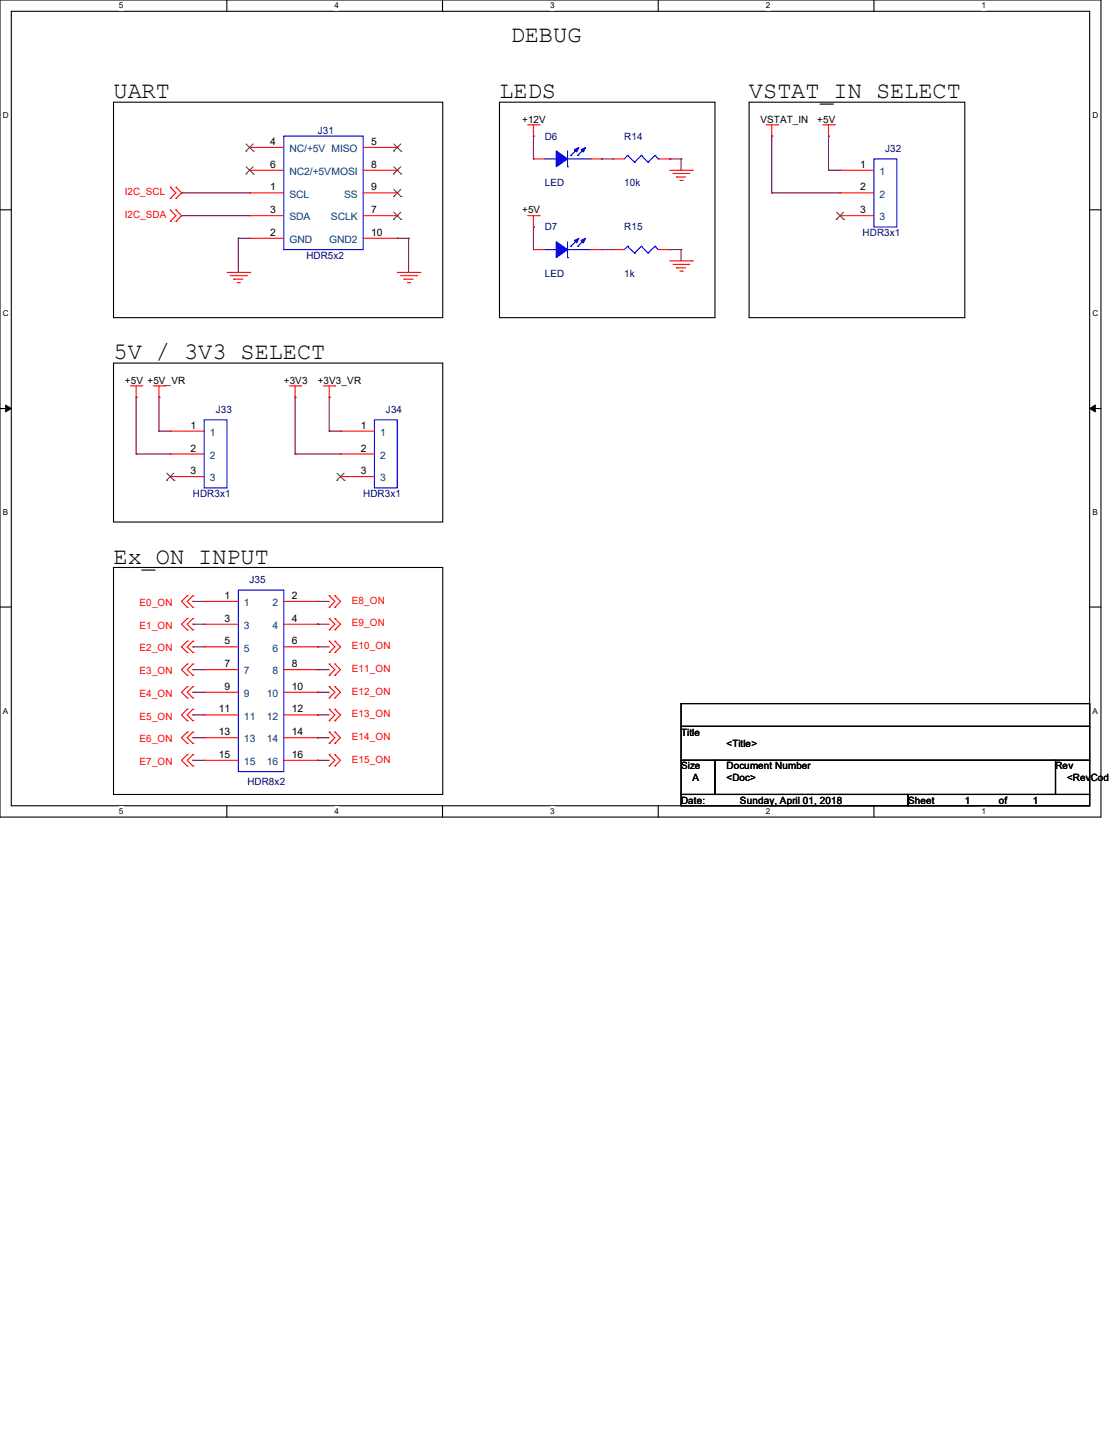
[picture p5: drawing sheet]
<svg xmlns="http://www.w3.org/2000/svg" width="216mm" height="279mm" viewBox="0 0 216 279" stroke-linecap="round" stroke-linejoin="round" font-family="sans-serif">
<path d="M0 0h214.3v159.1h-214.3zM2.2 2.2h209.9v154.7h-209.9z" fill="none" stroke="#000" stroke-width=".21"/>
<g fill="#fff">
<path d="M23.2 .2h.8v1.8h-.8z"/>
<path d="M23.2 157.1h.8v1.8h-.8z"/>
</g>
<path d="M44.2 0v2.2M44.2 156.9v2.2" fill="none" stroke="#000" stroke-width=".21"/>
<g fill="#fff">
<path d="M65.1 .2h.9v1.8h-.9z"/>
<path d="M65.1 157.1h.9v1.8h-.9z"/>
</g>
<path d="M86.1 0v2.2M86.1 156.9v2.2" fill="none" stroke="#000" stroke-width=".21"/>
<g fill="#fff">
<path d="M107.1 .2h.9v1.8h-.9z"/>
<path d="M107.1 157.1h.9v1.8h-.9z"/>
</g>
<path d="M128.1 0v2.2M128.1 156.9v2.2" fill="none" stroke="#000" stroke-width=".21"/>
<g fill="#fff">
<path d="M149.1 .2h.9v1.8h-.9z"/>
<path d="M149.1 157.1h.9v1.8h-.9z"/>
</g>
<path d="M170.1 0v2.2M170.1 156.9v2.2" fill="none" stroke="#000" stroke-width=".21"/>
<g fill="#fff">
<path d="M191.1 .2h.9v1.8h-.9z"/>
<path d="M191.1 157.1h.9v1.8h-.9z"/>
<path d="M.6 21.5h1.1v1.8h-1.1z"/>
<path d="M212.7 21.5h1.1v1.8h-1.1z"/>
<path d="M.6 60.2h1.1v1.7h-1.1z"/>
<path d="M212.7 60.2h1.1v1.7h-1.1z"/>
</g>
<path d="M0 40.9h2.2M212.1 40.9h2.2" fill="none" stroke="#000" stroke-width=".21"/>
<g fill="#fff">
<path d="M.6 98.8h1v1.8h-1z"/>
<path d="M212.7 98.8h1v1.8h-1z"/>
</g>
<path d="M0 79.5h2.2M212.1 79.5h2.2" fill="none" stroke="#000" stroke-width=".21"/>
<path d="M1.1 78.9l1.1 .6-1.1 .7zM212.1 79.5l1.1-.6v1.3z" fill="#000" stroke="#000" stroke-width=".19"/>
<g fill="#fff">
<path d="M.6 137.5h1v1.8h-1z"/>
<path d="M212.7 137.5h1v1.8h-1z"/>
</g>
<g fill="none" stroke="#000" stroke-width=".21">
<path d="M22.1 19.9h64.1v41.9h-64.1zM97.2 19.9h42v41.9h-42zM145.8 19.9h42v41.9h-42zM22.1 70.7h64.1v30.9h-64.1zM0 118.2h2.2M22.1 110.5h64.1v44.2h-64.1zM212.1 118.2h2.2M132.6 137h79.5v4.4h-79.5zM132.6 141.4h79.5v6.6h-79.5zM132.6 148h6.6v6.7h-6.6zM132.6 154.7h44.2v2.2h-44.2zM139.2 148h66.3v6.7h-66.3z"/>
<path d="M176.8 154.7h35.3v2.2h-35.3zM205.5 148h6.6v6.7h-6.6z"/>
</g>
<g fill="none" stroke="#f00" stroke-width=".21">
<path d="M33.1 36.4h.1M33.1 38.7h.1M33.1 36.4l1.1 1.1-1.1 1.2M34.2 38.7h.1M34.2 36.4h.1M34.2 36.4l1.1 1.1-1.1 1.2M48.6 28.7h.1M48.6 33.1h.1M48.6 37.5h.1M48.6 33.1h6.6M48.6 37.5h6.6M48.6 28.7h6.6"/>
<path d="M70.7 33.1h6.6M70.7 37.5h6.6M70.7 28.7h6.6M77.3 37.5h.1M77.3 33.1h.1M77.3 28.7h.1M102.7 24.3h2.2M103.8 26.5h.1M103.8 30.9h.1M103.8 24.3v2.2M103.8 30.9h2.2M104.9 24.3h.1"/>
<path d="M114.9 30.9h2.2M117.1 30.9h.1M119.3 30.9h.1M119.3 30.9h2.2M128.1 30.9h2.3M130.4 30.9h.1M130.4 33.1h4.4M131 33.8h3.1M131.7 34.5h.1M131.7 34.5h1.8M132.4 35.1h.4M132.8 35.1h.1"/>
<path d="M134.1 33.8h.1M134.8 33.1h.1M149.1 24.3h2.3M150.2 26.5h.1M150.2 24.3v2.2M151.4 24.3h.1M160.2 24.3h2.2M161.3 26.5h.1M161.3 24.3v2.2M162.4 24.3h.1M163.5 33.1h.1M163.5 37.5h.1"/>
<path d="M163.5 33.1h6.6M163.5 37.5h6.6M33.1 40.9h.1M33.1 43.1h.1M33.1 40.9l1.1 1.1-1.1 1.1M34.2 43.1h.1M34.2 40.9h.1M34.2 40.9l1.1 1.1-1.1 1.1M44.2 53h4.4M44.8 53.7h3.2M45.5 54.4h.1M45.5 54.4h1.8"/>
<path d="M46.2 55h.4M46.6 55h.1M48 53.7h.1M48.6 53h.1M48.6 42h.1M48.6 46.4h.1M48.6 42h6.6M48.6 46.4h6.6M70.7 42h6.6M70.7 46.4h6.6M77.3 46.4h.1M77.3 42h.1"/>
<path d="M77.3 53h4.4M78 53.7h3.1M78.7 54.4h.1M78.7 54.4h1.7M79.3 55h.5M79.8 55h.1M81.1 53.7h.1M81.7 53h.1M102.7 42h2.2M103.8 44.2h.1M103.8 48.6h.1M103.8 42v2.2"/>
<path d="M103.8 48.6h2.2M104.9 42h.1M114.9 48.6h2.2M117.1 48.6h.1M119.3 48.6h.1M119.3 48.6h2.2M128.1 48.6h2.3M130.4 48.6h.1M130.4 50.8h4.4M131 51.5h3.1M131.7 52.2h.1M131.7 52.2h1.8"/>
<path d="M132.4 52.8h.4M132.8 52.8h.1M134.1 51.5h.1M134.8 50.8h.1M163.5 42h.1M163.5 42h6.6M25.4 75.1h2.2M26.5 77.3h.1M26.5 75.1v2.2M27.6 75.1h.1M29.8 75.1h2.2M30.9 77.3h.1"/>
<path d="M30.9 75.1v2.2M32 75.1h.1M56.3 75.1h2.2M57.4 77.3h.1M57.4 75.1v2.2M58.5 75.1h.1M63 75.1h2.2M64.1 77.3h.1M64.1 75.1v2.2M65.2 75.1h.1M33.1 83.9h.1M33.1 88.4h.1"/>
<path d="M33.1 92.8h.1M33.1 83.9h6.7M33.1 88.4h6.7M33.1 92.8h6.7M66.3 83.9h.1M66.3 88.4h.1M66.3 92.8h.1M66.3 83.9h6.6M66.3 88.4h6.6M66.3 92.8h6.6M36.4 116h.1M36.4 118.2h.1"/>
<path d="M36.4 116l-1.1 1.1 1.1 1.1M37.5 116h.1M37.5 118.2h.1M37.5 116l-1.1 1.1 1.1 1.1M39.8 117.1h.1M39.8 117.1h6.6M55.2 117.1h6.6M61.8 117.1h.1M64.1 118.2h.1M64.1 116h.1M64.1 116l1.1 1.1-1.1 1.1M65.2 118.2h.1"/>
<path d="M65.2 116h.1M65.2 116l1.1 1.1-1.1 1.1M36.4 120.4h.1M36.4 122.6h.1M36.4 124.8h.1M36.4 127h.1M36.4 129.3h.1M36.4 131.5h.1M36.4 133.7h.1M36.4 135.9h.1M36.4 138.1h.1M36.4 120.4l-1.1 1.1 1.1 1.1"/>
<path d="M36.4 124.8l-1.1 1.1 1.1 1.1M36.4 129.3l-1.1 1.1 1.1 1.1M36.4 133.7l-1.1 1.1 1.1 1.1M36.4 138.1l-1.1 1.1 1.1 1.1M37.5 120.4h.1M37.5 122.6h.1M37.5 124.8h.1M37.5 127h.1M37.5 129.3h.1M37.5 131.5h.1M37.5 133.7h.1M37.5 135.9h.1"/>
<path d="M37.5 138.1h.1M37.5 120.4l-1.1 1.1 1.1 1.1M37.5 124.8l-1.1 1.1 1.1 1.1M37.5 129.3l-1.1 1.1 1.1 1.1M37.5 133.7l-1.1 1.1 1.1 1.1M37.5 138.1l-1.1 1.1 1.1 1.1M39.8 121.5h.1M39.8 125.9h.1M39.8 130.4h.1M39.8 134.8h.1M39.8 139.2h.1M39.8 121.5h6.6"/>
<path d="M39.8 125.9h6.6M39.8 130.4h6.6M39.8 134.8h6.6M39.8 139.2h6.6M55.2 121.5h6.6M55.2 125.9h6.6M55.2 130.4h6.6M55.2 134.8h6.6M55.2 139.2h6.6M61.8 121.5h.1M61.8 125.9h.1M61.8 130.4h.1"/>
<path d="M61.8 134.8h.1M61.8 139.2h.1M64.1 122.6h.1M64.1 120.4h.1M64.1 127h.1M64.1 124.8h.1M64.1 131.5h.1M64.1 129.3h.1M64.1 135.9h.1M64.1 133.7h.1M64.1 138.1h.1M64.1 120.4l1.1 1.1-1.1 1.1"/>
<path d="M64.1 124.8l1.1 1.1-1.1 1.1M64.1 129.3l1.1 1.1-1.1 1.1M64.1 133.7l1.1 1.1-1.1 1.1M64.1 138.1l1.1 1.1-1.1 1.1M65.2 122.6h.1M65.2 120.4h.1M65.2 127h.1M65.2 124.8h.1M65.2 131.5h.1M65.2 129.3h.1M65.2 135.9h.1M65.2 133.7h.1"/>
<path d="M65.2 138.1h.1M65.2 120.4l1.1 1.1-1.1 1.1M65.2 124.8l1.1 1.1-1.1 1.1M65.2 129.3l1.1 1.1-1.1 1.1M65.2 133.7l1.1 1.1-1.1 1.1M65.2 138.1l1.1 1.1-1.1 1.1M36.4 140.3h.1M36.4 142.5h.1M36.4 144.7h.1M36.4 146.9h.1M36.4 149.1h.1M36.4 142.5l-1.1 1.1 1.1 1.1"/>
<path d="M36.4 146.9l-1.1 1.1 1.1 1.1M37.5 140.3h.1M37.5 142.5h.1M37.5 144.7h.1M37.5 146.9h.1M37.5 149.1h.1M37.5 142.5l-1.1 1.1 1.1 1.1M37.5 146.9l-1.1 1.1 1.1 1.1M39.8 143.6h.1M39.8 148h.1M39.8 143.6h6.6M39.8 148h6.6"/>
<path d="M55.2 143.6h6.6M55.2 148h6.6M61.8 143.6h.1M61.8 148h.1M64.1 140.3h.1M64.1 144.7h.1M64.1 142.5h.1M64.1 149.1h.1M64.1 146.9h.1M64.1 142.5l1.1 1.1-1.1 1.1M64.1 146.9l1.1 1.1-1.1 1.1M65.2 140.3h.1"/>
<path d="M65.2 144.7h.1M65.2 142.5h.1M65.2 149.1h.1M65.2 146.9h.1M65.2 142.5l1.1 1.1-1.1 1.1M65.2 146.9l1.1 1.1-1.1 1.1"/>
</g>
<g fill="none" stroke="#00f" stroke-width=".21">
<path d="M55.2 26.5h15.5v22.1h-15.5zM106 30.9h2.3M108.3 30.9h.1M110.5 32.5h.1M110.5 29.4v3.1M110.5 30.9h4.4M111.1 30.3h.1M112.5 30.3h.1M112.5 29l-1.4 1.3M113.8 29l-1.3 1.3M114.9 30.9h.1M122.2 30.3h.1"/>
<path d="M122.2 30.3l-.7 .6M122.2 30.3l1.3 1.3M123.5 31.6h.1M124.8 30.3h.1M124.8 30.3l-1.3 1.3M124.8 30.3l1.4 1.3M126.2 31.6h.1M127.5 30.3h.1M127.5 30.3l-1.3 1.3M127.5 30.3l.6 .6M128.1 30.9h.1M170.1 30.9h4.5v13.3h-4.5z"/>
<path d="M106 48.6h2.3M108.3 48.6h.1M110.5 50.2h.1M110.5 47.1v3.1M110.5 48.6h4.4M111.1 48h.1M112.5 48h.1M112.5 46.6l-1.4 1.4M113.8 46.6l-1.3 1.4M114.9 48.6h.1M122.2 48h.1M122.2 48l-.7 .6"/>
<path d="M122.2 48l1.3 1.3M123.5 49.3h.1M124.8 48h.1M124.8 48l-1.3 1.3M124.8 48l1.4 1.3M126.2 49.3h.1M127.5 48h.1M127.5 48l-1.3 1.3M127.5 48l.6 .6M128.1 48.6h.1M39.8 81.7h4.4v13.3h-4.4zM72.9 81.7h4.4v13.3h-4.4z"/>
<path d="M46.4 114.9h8.8v35.3h-8.8z"/>
</g>
<g fill="none" stroke="#804000" stroke-width=".19">
<path d="M47.9 29.4h.1M47.9 33.9h.1M47.9 28l1.4 1.4M47.9 32.5l1.4 1.4M49.3 28l-1.4 1.4M49.3 32.5l-1.4 1.4M49.3 29.4h.1M49.3 33.9h.1M76.6 38.3h.1M76.6 33.9h.1M76.6 29.4h.1M76.7 36.9l1.4 1.4"/>
<path d="M76.7 32.5l1.4 1.4M76.7 28l1.4 1.4M78 36.9l-1.4 1.4M78 32.5l-1.4 1.4M78 28l-1.4 1.4M78.1 38.3h.1M78.1 33.9h.1M78.1 29.4h.1M76.6 42.7h.1M76.7 41.3l1.4 1.4M78 41.3l-1.4 1.4M78.1 42.7h.1"/>
<path d="M162.8 42.7h.1M162.9 41.3l1.4 1.4M164.2 41.3l-1.4 1.4M164.3 42.7h.1M32.4 93.5h.1M32.5 92.1l1.4 1.4M33.8 92.1l-1.4 1.4M33.9 93.5h.1M65.6 93.5h.1M65.6 92.1l1.4 1.4M67 92.1l-1.4 1.4M67 93.5h.1"/>
</g>
<g fill="#00f" stroke="#00f" stroke-width=".21">
<path d="M108.3 47.1l2.2 1.5-2.2 1.6z" fill-rule="evenodd"/>
<path d="M113.1 46.8l.9-.4-.4 .9z" fill-rule="evenodd"/>
<path d="M111.8 46.8l.9-.4-.4 .9z" fill-rule="evenodd"/>
<path d="M108.3 29.4l2.2 1.5-2.2 1.6z" fill-rule="evenodd"/>
<path d="M113.1 29.2l.9-.5-.4 .9z" fill-rule="evenodd"/>
<path d="M111.8 29.2l.9-.5-.4 .9z" fill-rule="evenodd"/>
</g>
<g fill="none" stroke="#800040" stroke-width=".21">
<path d="M35.3 37.5h.1M35.3 37.5h13.3M103.8 26.5h.1M103.8 26.5v4.4M117.1 30.9h.1M117.1 30.9h2.2M130.4 30.9h.1M130.4 30.9h2.2M132.6 30.9h.1M132.6 30.9v2.2M150.2 26.5h.1M150.2 37.5h.1"/>
<path d="M150.2 37.5h13.3M150.2 26.5v11M161.3 26.5h.1M161.3 33.1h.1M161.3 26.5v6.6M161.3 33.1h2.2M35.3 42h.1M35.3 42h13.3M46.4 46.4h.1M46.4 46.4h2.2M46.4 46.4v6.6M77.3 46.4h.1"/>
<path d="M77.3 46.4h2.2M79.5 46.4h.1M79.5 46.4v6.6M103.8 44.2h.1M103.8 44.2v4.4M117.1 48.6h.1M117.1 48.6h2.2M130.4 48.6h.1M130.4 48.6h2.2M132.6 48.6h.1M132.6 48.6v2.2M26.5 77.3h.1"/>
<path d="M26.5 77.3v11.1M30.9 77.3h.1M30.9 77.3v6.6M57.4 77.3h.1M57.4 77.3v11.1M64.1 77.3h.1M64.1 77.3v6.6M26.5 88.4h.1M26.5 88.4h6.6M30.9 83.9h.1M30.9 83.9h2.2M57.4 88.4h.1"/>
<path d="M57.4 88.4h8.9M64.1 83.9h.1M64.1 83.9h2.2M37.5 117.1h.1M37.5 117.1h2.3M61.8 117.1h.1M61.8 117.1h2.3M37.5 121.5h.1M37.5 125.9h.1M37.5 130.4h.1M37.5 134.8h.1M37.5 139.2h.1"/>
<path d="M37.5 121.5h2.3M37.5 125.9h2.3M37.5 130.4h2.3M37.5 134.8h2.3M37.5 139.2h2.3M61.8 139.2h.1M61.8 134.8h.1M61.8 130.4h.1M61.8 125.9h.1M61.8 121.5h.1M61.8 121.5h2.3M61.8 125.9h2.3"/>
<path d="M61.8 130.4h2.3M61.8 134.8h2.3M61.8 139.2h2.3M37.5 143.6h.1M37.5 148h.1M37.5 143.6h2.3M37.5 148h2.3M61.8 148h.1M61.8 143.6h.1M61.8 143.6h2.3M61.8 148h2.3"/>
</g>
<g font-size="4.6">
<text x="99.4" y="8.1">DEBUG</text>
<text x="22.1" y="19.1">UART</text>
<text x="97.2" y="19.1">LEDS</text>
<text x="145.8" y="19.1">VSTAT_IN SELECT</text>
<text x="22.1" y="70">5V / 3V3 SELECT</text>
<text x="22.1" y="109.7">Ex_ON INPUT</text>
</g>
<g font-size="2">
<text x="52.6" y="28.2">4</text>
<text x="72.3" y="28.2">5</text>
<text x="52.6" y="32.7">6</text>
<text x="72.3" y="32.7">8</text>
<text x="167.5" y="32.7">1</text>
<text x="52.6" y="37.1">1</text>
<text x="52.6" y="41.5">3</text>
<text x="72.3" y="41.5">7</text>
<text x="72.3" y="37.1">9</text>
<text x="167.5" y="37.1">2</text>
<text x="167.5" y="41.5">3</text>
<text x="52.6" y="45.9">2</text>
<text x="72.3" y="45.9">10</text>
<text x="37.1" y="83.5">1</text>
<text x="70.2" y="83.5">1</text>
<text x="37.1" y="87.9">2</text>
<text x="70.2" y="87.9">2</text>
<text x="37.1" y="92.3">3</text>
<text x="70.2" y="92.3">3</text>
<text x="43.7" y="116.6">1</text>
<text x="56.8" y="116.6">2</text>
<text x="43.7" y="121.1">3</text>
<text x="43.7" y="125.5">5</text>
<text x="56.8" y="121.1">4</text>
<text x="56.8" y="125.5">6</text>
<text x="43.7" y="129.9">7</text>
<text x="56.8" y="129.9">8</text>
<text x="43.7" y="134.3">9</text>
<text x="56.8" y="134.3">10</text>
<text x="42.6" y="138.7">11</text>
<text x="42.6" y="143.2">13</text>
<text x="56.8" y="138.7">12</text>
<text x="56.8" y="143.2">14</text>
<text x="42.6" y="147.6">15</text>
<text x="56.8" y="147.6">16</text>
</g>
<g font-size="2" fill="#004080">
<text x="56.3" y="29.6">NC/+5V MISO</text>
<text x="56.3" y="34.1">NC2/+5VMOSI</text>
<text x="171.2" y="34.1">1</text>
<text x="56.3" y="38.5">SCL</text>
<text x="67" y="38.5">SS</text>
<text x="171.2" y="38.5">2</text>
<text x="56.3" y="42.9">SDA</text>
<text x="56.3" y="47.3">GND</text>
<text x="64.1" y="47.3">GND2</text>
<text x="64.4" y="42.9">SCLK</text>
<text x="171.2" y="42.9">3</text>
<text x="40.9" y="84.9">1</text>
<text x="40.9" y="89.3">2</text>
<text x="74" y="84.9">1</text>
<text x="74" y="89.3">2</text>
<text x="40.9" y="93.7">3</text>
<text x="74" y="93.7">3</text>
<text x="47.5" y="118">1</text>
<text x="53" y="118">2</text>
<text x="47.5" y="122.5">3</text>
<text x="53" y="122.5">4</text>
<text x="47.5" y="126.9">5</text>
<text x="47.5" y="131.3">7</text>
<text x="53" y="126.9">6</text>
<text x="53" y="131.3">8</text>
<text x="47.5" y="135.7">9</text>
<text x="51.9" y="135.7">10</text>
<text x="47.5" y="140.1">11</text>
<text x="51.9" y="140.1">12</text>
<text x="47.5" y="144.6">13</text>
<text x="47.5" y="149">15</text>
<text x="51.9" y="144.6">14</text>
<text x="51.9" y="149">16</text>
</g>
<g font-size="1.9">
<text x="101.6" y="23.9">+12V</text>
<text x="148" y="23.9">VSTAT_IN</text>
<text x="159.1" y="23.9">+5V</text>
<text x="101.6" y="41.5">+5V</text>
<text x="24.3" y="74.7">+5V +5V_VR</text>
<text x="55.2" y="74.7">+3V3</text>
<text x="61.8" y="74.7">+3V3_VR</text>
<text x="132.6" y="143.2">Title</text>
<text x="132.6" y="149.8">Size</text>
<text x="141.4" y="149.8">Document Number</text>
<text x="141.4" y="145.4">&lt;Title&gt;</text>
<text x="205.5" y="149.8">Rev</text>
<text x="134.8" y="152">A</text>
<text x="141.4" y="152">&lt;Doc&gt;</text>
<text x="207.7" y="152">&lt;RevCode</text>
<text x="132.6" y="156.5">Date:</text>
<text x="144.1" y="156.5">Sunday, April 01, 2018</text>
<text x="176.8" y="156.5">Sheet</text>
<text x="187.8" y="156.5">1</text>
<text x="194.4" y="156.5">of</text>
<text x="201.1" y="156.5">1</text>
</g>
<g font-size="1.9" fill="#000080">
<text x="61.8" y="26.1">J31</text>
<text x="106" y="27.2">D6</text>
<text x="121.5" y="27.2">R14</text>
<text x="172.3" y="29.6">J32</text>
<text x="106" y="36.2">LED</text>
<text x="121.5" y="36.2">10k</text>
<text x="106" y="44.9">D7</text>
<text x="121.5" y="44.9">R15</text>
<text x="167.9" y="46">HDR3x1</text>
<text x="59.6" y="50.4">HDR5x2</text>
<text x="106" y="53.9">LED</text>
<text x="121.5" y="53.9">1k</text>
<text x="42" y="80.4">J33</text>
<text x="75.1" y="80.4">J34</text>
<text x="37.5" y="96.8">HDR3x1</text>
<text x="70.7" y="96.8">HDR3x1</text>
<text x="48.6" y="113.6">J35</text>
<text x="48.2" y="152.9">HDR8x2</text>
</g>
<g font-size="1.9" fill="#f00">
<text x="24.3" y="38">I2C_SCL</text>
<text x="24.3" y="42.4">I2C_SDA</text>
<text x="27.2" y="118">E0_ON</text>
<text x="68.5" y="117.6">E8_ON</text>
<text x="27.2" y="122.4">E1_ON</text>
<text x="68.5" y="122">E9_ON</text>
<text x="27.2" y="126.8">E2_ON</text>
<text x="27.2" y="131.3">E3_ON</text>
<text x="68.5" y="126.4">E10_ON</text>
<text x="68.5" y="130.8">E11_ON</text>
<text x="27.2" y="135.7">E4_ON</text>
<text x="68.5" y="135.3">E12_ON</text>
<text x="27.2" y="140.1">E5_ON</text>
<text x="68.5" y="139.7">E13_ON</text>
<text x="27.2" y="144.5">E6_ON</text>
<text x="27.2" y="148.9">E7_ON</text>
<text x="68.5" y="144.1">E14_ON</text>
<text x="68.5" y="148.5">E15_ON</text>
</g>
<g font-size="1.6">
<text x="23.2" y="1.7">5</text>
<text x="65.1" y="1.7">4</text>
<text x="107.1" y="1.7">3</text>
<text x="149.1" y="1.7">2</text>
<text x="191.1" y="1.7">1</text>
<text x=".6" y="22.9">D</text>
<text x="212.7" y="22.9">D</text>
<text x=".6" y="61.6">C</text>
<text x="212.7" y="61.6">C</text>
<text x=".6" y="100.3">B</text>
<text x="212.7" y="100.3">B</text>
<text x=".6" y="138.9">A</text>
<text x="212.7" y="138.9">A</text>
<text x="23.2" y="158.5">5</text>
<text x="65.1" y="158.5">4</text>
<text x="107.1" y="158.5">3</text>
<text x="149.1" y="158.5">2</text>
<text x="191.1" y="158.5">1</text>
</g>
</svg>
